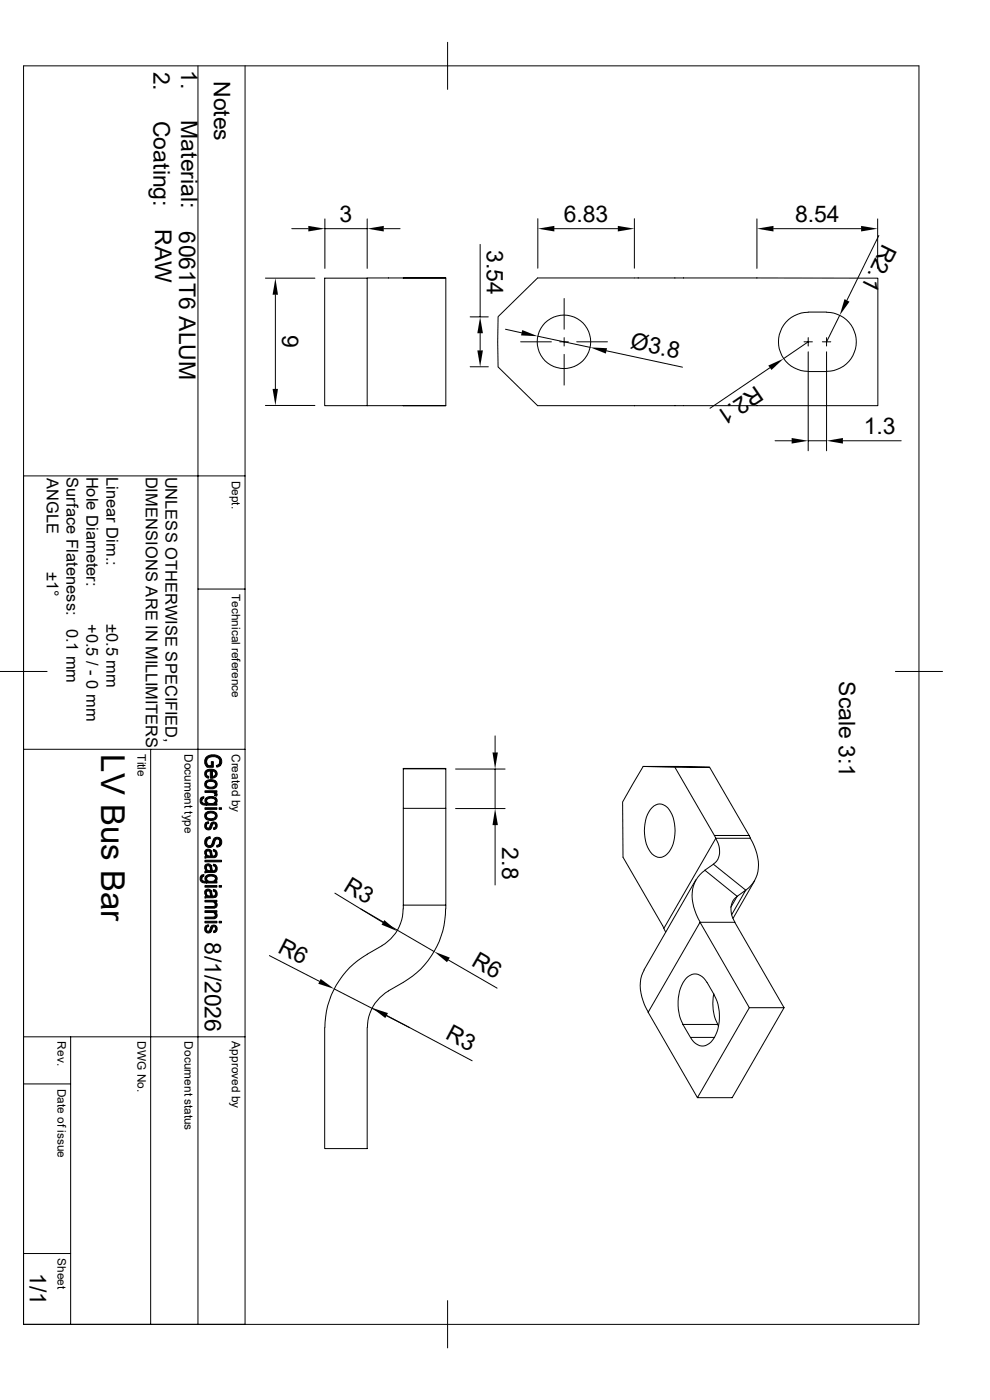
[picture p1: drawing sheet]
<svg xmlns="http://www.w3.org/2000/svg" width="210mm" height="297mm" viewBox="0 0 210 297" stroke-linecap="round" stroke-linejoin="round" font-family="sans-serif">
<g fill="none" stroke="#000" stroke-width=".21">
<path d="M5 14h189.9v267h-189.9zM42 14v267M52 14v267h-47M95 9v10M56.3 59h10.5M61.9 48.5h3.5M68.9 59h9v27.1h-9zM68.9 46.4v10.5M68.9 48.5h9M77.9 46.4v10.5M77.9 59h7.7M81.4 48.5h3.5"/>
<path d="M85.6 59h9M85.6 59h9v27.1h-9M101.9 51.9v15.3M114.1 46.4v10.5M117.6 48.5h13.5M134.6 46.4v10.5M160.6 46.4v10.5M164.1 48.5h18.6M186.2 46.4v10.5M186.4 50l-6.7 13.7M58.4 62.5v20M99.7 77.8h3.9"/>
<path d="M99.7 67.2h3.9M101.9 70.7v3.6M105.7 67.2l8.3-8.2h72.2v27.1h-72.2l-8.3-8.2zM107.2 69.8l3.5 .8M110.4 72.5h6.6M114.1 71.3l11.1 2.4M118.7 72.5h1.9M119.7 63.3v6.6M119.7 71.6v1.8M119.7 75.2v6.5M122.3 72.5h6.6M128.7 74.4l16.1 3.5"/>
<path d="M163.3 78l-12.7 8.6M170.6 72.5h1.7M171.4 78.8h3.9M171.4 66.2h3.9M171.4 72.5l-5.2 3.6M171.4 66.3a6.3 6.3 0 0 0-6.3 6.2 6.3 6.3 0 0 0 6.3 6.3M171.4 71.6v1.8M171.4 74.6v21M174.5 72.5h1.7M175.3 66.3a6.3 6.3 0 0 1 6.4 6.2 6.3 6.3 0 0 1-6.4 6.3M175.3 71.6v1.8M175.3 74.6v21"/>
<path d="M178.1 66.9l-2.8 5.6M56.3 86h10.5M77.9 86.1h7.7M85.6 86.1h9M164.4 93.5h3.5M171.4 93.5h3.9M178.8 93.5h12.4M5 101h47M42 125h10M0 142.5h10M5 159h47M32 159v122"/>
<path d="M105 156.1v3.5M189.9 142.5h10M85.6 163.1v8.4h9v-8.4l-9-.1 9 .1M85.6 171.5v21.3M94.6 171.5v20.5M96.6 163.2h10.5M96.6 171.5h10.5M105 163.2v8.3M105 175v12.7M136.4 162.6l14.1 .2-14.1-.2-4.3 7.5 .1 11.8 8.3 14.4M138.3 171.3a2.3 2.3 0 0 1 3.9 .9 8.7 8.7 0 0 1-.3 8.5 2.34 2.34 0 0 1-2.2 1.2 2.34 2.34 0 0 1-2-1.6 8.7 8.7 0 0 1 .3-8.6zM143.2 162.8l8.4 14.4"/>
<path d="M150.5 162.8l8.4 14.4h-7.3M151.6 177.2h7.3l.3 .6h-7.4M151.6 177.2l.2 .6M151.8 177.8a3.9 3.9 0 0 1-.5 5.5M151.8 177.8l-11 19.1-.3-.6M159.2 177.8a9.7 9.7 0 0 1 1.2 8.4l-.7 1.2-1.5 1.4M71 189.5l10.2 6.2M76.5 192.8l15.6 9.1M85.5 192.8a8.9 8.9 0 0 1-4.5 7.8M85.6 192h9v.8M94.5 192.8a18.1 18.1 0 0 1-8.9 15.6l-3.2 1.8M140.5 196.3h.1"/>
<path d="M140.8 196.9l.4 .8M147.6 186.6l-11 19.2M148.5 195.7l10.5 18.1h7.3l-11 19.1h-7.3l11-19.1M148.5 195.7h7.4l10.4 18.1M148.5 195.7l-11 19.1M149.5 184.7a6.7 6.7 0 0 0-2.3 7.7l.5 1.6 .8 1.7M156.4 190.2l-1.4 2.3M156.4 190.2a3.9 3.9 0 0 0-.5 5.5M158.2 188.8l-3 5.3M158.2 188.8l-1.8 1.4M158.2 188.8l-6.9-5.5-1.8 1.3 6.9 5.6M160.1 186.8l-4.6 8.1"/>
<path d="M5 220h47M15 220v61M57.1 202.7l10.7 5.5M68.9 218v25.7h9v-25.7M70.9 209.8l16 8.2M77.9 202.4a17.9 17.9 0 0 0-9 15.6M81.1 200.6l-3.2 1.8M82 215.4l18.2 9.6M82.4 210.2a8.9 8.9 0 0 0-4.5 7.8M95.1 203.7l10.4 5.9M136.7 205.8a8.1 8.1 0 0 0 0 7.3l.8 1.7M137.5 214.8l10.5 18.1"/>
<path d="M144.9 217.3h7.3l.2 .4M144.9 217.3l1.6 2.8M144.9 217.3a9.4 9.4 0 0 1 .7-9.8 2.45 2.45 0 0 1 4 .4l.4 .5a17.3 17.3 0 0 1 2.3 4.7 9.3 9.3 0 0 1-1.4 7.9 2.45 2.45 0 0 1-4.1-.4l-.3-.5M151.4 210.8a9.7 9.7 0 0 0 .9 6.5M5 230h10M146.5 220.1h5.1M5 265.9h10M95 275.9v10.1"/>
<circle cx="119.6" cy="72.5" r="5.7"/>
</g>
<g fill="#000" stroke="#000" stroke-width=".21">
<path d="M42.8 169.2l.5-.2-.1 .4-.3 .1-.1 .4z" fill-rule="evenodd"/>
<path d="M42.6 169.2h.2v.7a.73 .73 0 0 0 1 .5v.4a1.03 1.03 0 0 1-1.2-.3 1.03 1.03 0 0 1 0-1.3z" fill-rule="evenodd"/>
<path d="M43.6 163.6l.2-.2v1l.5 .3-.1 .4a.92 .92 0 0 1-.6-1.5z" fill-rule="evenodd"/>
<path d="M43.7 174.5l.5-.2 .1 .4-.4 .2-.1 .3z" fill-rule="evenodd"/>
<path d="M43.8 177.8l.8-.3v.4a.8 .8 0 0 0-.8 .8z" fill-rule="evenodd"/>
<path d="M43.8 160.6v1.1l.3 .6 .7 .1v-.8h.5v1.2h-1.4l-.1-.2-.4-.7 .1-.8z" fill-rule="evenodd"/>
<path d="M43.8 163.4a1.99 1.99 0 0 1 1.9 0v.8l-.2-.5-.5-.1v1.5h-.4v-1.6l-.6 .2-.2 .5z" fill-rule="evenodd"/>
<path d="M43.8 165.7l.8-.3 1 .2 .1 .8a1.09 1.09 0 0 0-1-.6 1.09 1.09 0 0 0-.9 .6z" fill-rule="evenodd"/>
<path d="M43.8 172.4l.5-.3 1 .1 .4 .2v.7a1.07 1.07 0 0 0-.9-.6 1.07 1.07 0 0 0-1 .6z" fill-rule="evenodd"/>
<path d="M43.6 174.6l.1-.1 .1 .7a.42 .42 0 0 0 .4 .5 .42 .42 0 0 0 .4-.6 .74 .74 0 0 1 1.1-.6v.7a.38 .38 0 0 0-.4-.5 .38 .38 0 0 0-.3 .5 .83 .83 0 0 1-1.2 .7 .83 .83 0 0 1-.2-1.3z" fill-rule="evenodd"/>
<path d="M43.6 169.4a1.92 1.92 0 0 1 2.2-.2l-.1 .7a1.08 1.08 0 0 0-1.9 0v.9v-.4a.69 .69 0 0 1-.2-1z" fill-rule="evenodd"/>
<path d="M43.5 171.4h2.5v.3h-2.5z" fill-rule="evenodd"/>
<path d="M43.5 167.8h2.5v.3h-.4v.4l-.4-.4h-1.7z" fill-rule="evenodd"/>
<path d="M43.8 169.9a1.13 1.13 0 0 0 1.9 .2v.4h.3v.3h-2.2z" fill-rule="evenodd"/>
<path d="M45 163.6v1.1h.2l.5-.4v-.9a.94 .94 0 0 1 .3 1.2 .94 .94 0 0 1-1 .5z" fill-rule="evenodd"/>
<path d="M43.5 165.9l.3-.2v.7a1.1 1.1 0 0 0 1.6 .5l.3-.5v-.7a.99 .99 0 0 1 .2 1.3 .99 .99 0 0 1-1.2 .3 1.03 1.03 0 0 1-1.1-.3 1.03 1.03 0 0 1-.1-1.1z" fill-rule="evenodd"/>
<path d="M45.6 168.1l.5 .3-.2 .5-.4-.1z" fill-rule="evenodd"/>
<path d="M45.8 169.2a.75 .75 0 0 1-.1 1.3z" fill-rule="evenodd"/>
<path d="M43.7 172.4l.1 .7a1.1 1.1 0 0 0 1.9 0l.1-.7a.99 .99 0 0 1 .1 1.2 .99 .99 0 0 1-1.1 .5 1.03 1.03 0 0 1-1.2-.4 1.03 1.03 0 0 1 .1-1.3z" fill-rule="evenodd"/>
<path d="M45.7 174.5a.81 .81 0 0 1 .4 .9 .81 .81 0 0 1-.8 .6v-.4l.4-.3z" fill-rule="evenodd"/>
<path d="M46.6 178.6v1l-.6 .1v-.3l.5-.3z" fill-rule="evenodd"/>
<path d="M46.7 161.6v.9l-.7 .2-.1-.3 .5-.3z" fill-rule="evenodd"/>
<path d="M46.5 171.4h.5v.3h-.5z" fill-rule="evenodd"/>
<path d="M43.8 160.6l1-.5 1.1 .1a1.33 1.33 0 0 1 1.1 .9 1.33 1.33 0 0 1-.3 1.4v-.9a1.51 1.51 0 0 0-2.5-.7l-.4 .7z" fill-rule="evenodd"/>
<path d="M43.7 177.9l.1-.1v.9a.64 .64 0 0 0 .7 .7 .64 .64 0 0 0 .6-.8 1 1 0 0 1 1.5-.8 1 1 0 0 1 0 1.7v-.9a.55 .55 0 0 0-.5-.6 .55 .55 0 0 0-.5 .7l-.1 .2a1.06 1.06 0 0 1-1.4 .8 1.06 1.06 0 0 1-.6-1.5z" fill-rule="evenodd"/>
<path d="M42.8 185.7l.5-.2-.1 .4-.3 .1-.1 .4z" fill-rule="evenodd"/>
<path d="M43.5 182.5h3.5v.3h-3.5z" fill-rule="evenodd"/>
<path d="M43.8 180.9v.7z" fill-rule="evenodd"/>
<path d="M43.8 184.1v.6z" fill-rule="evenodd"/>
<path d="M43.8 189.4v.7z" fill-rule="evenodd"/>
<path d="M42.6 185.8l.2-.1v.7a.78 .78 0 0 0 1 .6v.3a1.01 1.01 0 0 1-1.1-.3 1.01 1.01 0 0 1-.1-1.2z" fill-rule="evenodd"/>
<path d="M43.7 196.4l.5-.2 .1 .4-.4 .2-.1 .3z" fill-rule="evenodd"/>
<path d="M43.6 180.3a.87 .87 0 0 1 1.2 .2l-.1 1a.82 .82 0 0 0-.7-.9l-.2 .2-.1 .8a.94 .94 0 0 1-.1-1.3z" fill-rule="evenodd"/>
<path d="M43.6 183.5a.78 .78 0 0 1 1.2 .1l-.1 1.1v-.1a.92 .92 0 0 0-.6-1l-.3 .3-.1 .8a.92 .92 0 0 1-.1-1.2z" fill-rule="evenodd"/>
<path d="M43.6 188.8a.87 .87 0 0 1 1.2 .1l-.1 1.1a.9 .9 0 0 0-.6-1l-.3 .2-.1 .8a.93 .93 0 0 1-.1-1.2z" fill-rule="evenodd"/>
<path d="M45.6 191.3l.1 .6z" fill-rule="evenodd"/>
<path d="M45.6 193.5l.1 .6z" fill-rule="evenodd"/>
<path d="M45.3 180.2l.4 .2v.7l-.1-.3-.4-.2z" fill-rule="evenodd"/>
<path d="M45.3 183.3l.4 .2v.7l-.1-.3-.4-.2z" fill-rule="evenodd"/>
<path d="M45.3 188.7l.4 .1v.8l-.1-.4-.4-.1z" fill-rule="evenodd"/>
<path d="M43.6 196.5l.1-.1 .1 .7a.42 .42 0 0 0 .4 .5 .42 .42 0 0 0 .4-.6 .74 .74 0 0 1 1.1-.6v.7a.38 .38 0 0 0-.4-.5 .38 .38 0 0 0-.3 .5 .83 .83 0 0 1-1.2 .7 .83 .83 0 0 1-.2-1.3z" fill-rule="evenodd"/>
<path d="M43.6 185.9a1.92 1.92 0 0 1 2.2-.1l-.1 .6a1.13 1.13 0 0 0-1.7-.3l-.2 .3v.9v-.3a.74 .74 0 0 1-.2-1.1z" fill-rule="evenodd"/>
<path d="M43.5 187.9h2.5v.3h-2.5z" fill-rule="evenodd"/>
<path d="M43.5 195.5h2.5v.3h-2.5z" fill-rule="evenodd"/>
<path d="M43.8 186.4a1.13 1.13 0 0 0 1.9 .2v.4h.3v.3h-2.2z" fill-rule="evenodd"/>
<path d="M43.5 191h2.5v.3h-.4v.3l-.5-.3h-1.6z" fill-rule="evenodd"/>
<path d="M43.5 193.2h2.5v.3h-.4v.4l-.3-.3h-1.8z" fill-rule="evenodd"/>
<path d="M43.8 181.2l.3 .3 .6 .1 .1-1.1 .2 .6a.4 .4 0 0 0 .3 .5 .4 .4 0 0 0 .4-.5v-.7a.86 .86 0 0 1 .4 1 .86 .86 0 0 1-1 .5l-1.6 .2v-.4l.3-.1z" fill-rule="evenodd"/>
<path d="M43.8 184.3l.3 .4h.6l.1-1.1 .2 .6a.4 .4 0 0 0 .3 .5 .4 .4 0 0 0 .4-.5v-.7a.88 .88 0 0 1 .4 1 .88 .88 0 0 1-1 .6l-1.6 .1v-.4l.3-.1z" fill-rule="evenodd"/>
<path d="M45.8 185.8a.75 .75 0 0 1-.1 1.2z" fill-rule="evenodd"/>
<path d="M43.8 189.7l.3 .3 .6 .1 .1-1.2 .2 .7a.4 .4 0 0 0 .3 .5 .4 .4 0 0 0 .4-.5v-.8a.88 .88 0 0 1 .4 1.1 .88 .88 0 0 1-1 .6h-1.6v-.3l.3-.1z" fill-rule="evenodd"/>
<path d="M43.5 192.3h1.8l.4-.2v-.8a.74 .74 0 0 1 .3 1 .74 .74 0 0 1-1 .4h-1.5z" fill-rule="evenodd"/>
<path d="M43.5 194.6l1.9-.1 .3-.2v-.7a.74 .74 0 0 1 .3 1 .74 .74 0 0 1-1 .3h-1.5z" fill-rule="evenodd"/>
<path d="M45.7 196.4a.82 .82 0 0 1 .3 .9 .82 .82 0 0 1-.7 .6v-.4l.4-.3z" fill-rule="evenodd"/>
<path d="M46.5 187.9h.5v.3h-.5z" fill-rule="evenodd"/>
<path d="M46.5 195.5h.5v.3h-.5z" fill-rule="evenodd"/>
</g>
<g fill="#000">
<path d="M65.4 47.9l3.5 .6-3.5 .6zM77.9 48.5l3.5-.6v1.2zM114.1 48.5l3.5-.6v1.2zM131.1 47.9l3.5 .6-3.5 .6zM160.6 48.5l3.5-.6v1.2zM182.7 47.9l3.5 .6-3.5 .6zM58.4 59l.6 3.5h-1.2zM101.3 74.3h1.1l-.5 3.5zM101.9 67.2l.5 3.5h-1.1zM110.8 70l3.3 1.3-3.6-.1zM125.2 73.7l3.6 .2-.3 1.1zM163 77.6l3.2-1.5-2.5 2.4z"/>
<path d="M179.2 63.5l1 .5-2.1 2.9zM57.8 82.5h1.2l-.6 3.5zM167.9 92.9l3.5 .6-3.5 .6zM175.3 93.5l3.5-.6v1.2zM104.5 159.6h1.1l-.6 3.6zM105 171.5l.6 3.5h-1.1zM81.5 195.2l2.7 2.3-3.3-1.3zM68 207.7l2.9 2.1-3.4-1.1zM79 213.8l3.3 1.1-.6 1.1zM92.1 201.9l3.3 1.3-.6 .9z"/>
</g>
<text font-size="7" x="21.5" y="160" transform="rotate(90 21.5 160)">LV Bus Bar</text>
<g font-size="4.9">
<text x="32.6" y="15.2" transform="rotate(90 32.6 15.2)">2.</text>
<text x="38.4" y="14.8" transform="rotate(90 38.4 14.8)">1.</text>
<text x="45.4" y="17.1" transform="rotate(90 45.4 17.1)">Notes</text>
<text x="32.6" y="25.6" transform="rotate(90 32.6 25.6)">Coating:</text>
<text x="38.4" y="25.5" transform="rotate(90 38.4 25.5)">Material:</text>
<text x="72" y="47.1">3</text>
<text x="119.6" y="47.1">6.83</text>
<text x="168.7" y="47.1">8.54</text>
<text x="32.9" y="48.7" transform="rotate(90 32.9 48.7)">RAW</text>
<text x="38" y="49.1" transform="rotate(90 38 49.1)">6061T6 ALUM</text>
<text x="103.3" y="53" transform="rotate(90 103.3 53)">3.54</text>
<text x="187.3" y="51.5" transform="rotate(116 187.3 51.5)">R2.1</text>
<text x="59.9" y="71.2" transform="rotate(90 59.9 71.2)">9</text>
<text x="133.6" y="73.9" transform="rotate(12 133.6 73.9)">Ø3.8</text>
<text x="160.4" y="81.7" transform="rotate(146 160.4 81.7)">R2.1</text>
<text x="183.2" y="92">1.3</text>
<text x="178" y="144.5" transform="rotate(90 178 144.5)">Scale 3:1</text>
<text x="106.5" y="179.8" transform="rotate(90 106.5 179.8)">2.8</text>
<text x="72.7" y="188.8" transform="rotate(31 72.7 188.8)">R3</text>
<text x="43.5" y="199.9" transform="rotate(90 43.5 199.9)">8/1/2026</text>
<text x="58.7" y="201.9" transform="rotate(27 58.7 201.9)">R6</text>
<text x="99.8" y="204.6" transform="rotate(30 99.8 204.6)">R6</text>
<text x="94.3" y="220.3" transform="rotate(28 94.3 220.3)">R3</text>
<text x="6.3" y="270" transform="rotate(90 6.3 270)">1/1</text>
</g>
<g font-size="3.5">
<text x="9.9" y="101.4" transform="rotate(90 9.9 101.4)">ANGLE</text>
<text x="14.1" y="101.2" transform="rotate(90 14.1 101.2)">Surface Flateness:</text>
<text x="18.3" y="101.1" transform="rotate(90 18.3 101.1)">Hole Diameter:</text>
<text x="22.6" y="101.1" transform="rotate(90 22.6 101.1)">Linear Dim.:</text>
<text x="30.9" y="101.1" transform="rotate(90 30.9 101.1)">DIMENSIONS ARE IN MILLIMITERS</text>
<text x="35.1" y="101.1" transform="rotate(90 35.1 101.1)">UNLESS OTHERWISE SPECIFIED,</text>
<text x="9.9" y="121.2" transform="rotate(90 9.9 121.2)">±1°</text>
<text x="14.1" y="133.4" transform="rotate(90 14.1 133.4)">0.1 mm</text>
<text x="18.3" y="132.3" transform="rotate(90 18.3 132.3)">+0.5 / - 0 mm</text>
<text x="22.6" y="132.3" transform="rotate(90 22.6 132.3)">±0.5 mm</text>
</g>
<g font-size="2.5">
<text x="49.2" y="102" transform="rotate(90 49.2 102)">Dept.</text>
<text x="49.2" y="126" transform="rotate(90 49.2 126)">Technical reference</text>
<text x="29.2" y="160" transform="rotate(90 29.2 160)">Title</text>
<text x="39.2" y="160" transform="rotate(90 39.2 160)">Document type</text>
<text x="49.2" y="160" transform="rotate(90 49.2 160)">Created by</text>
<text x="12.2" y="220.9" transform="rotate(90 12.2 220.9)">Rev.</text>
<text x="29.2" y="220.9" transform="rotate(90 29.2 220.9)">DWG No.</text>
<text x="39.2" y="220.9" transform="rotate(90 39.2 220.9)">Document status</text>
<text x="49.2" y="220.9" transform="rotate(90 49.2 220.9)">Approved by</text>
<text x="12.2" y="231" transform="rotate(90 12.2 231)">Date of issue</text>
<text x="12.2" y="266.9" transform="rotate(90 12.2 266.9)">Sheet</text>
</g>
</svg>
